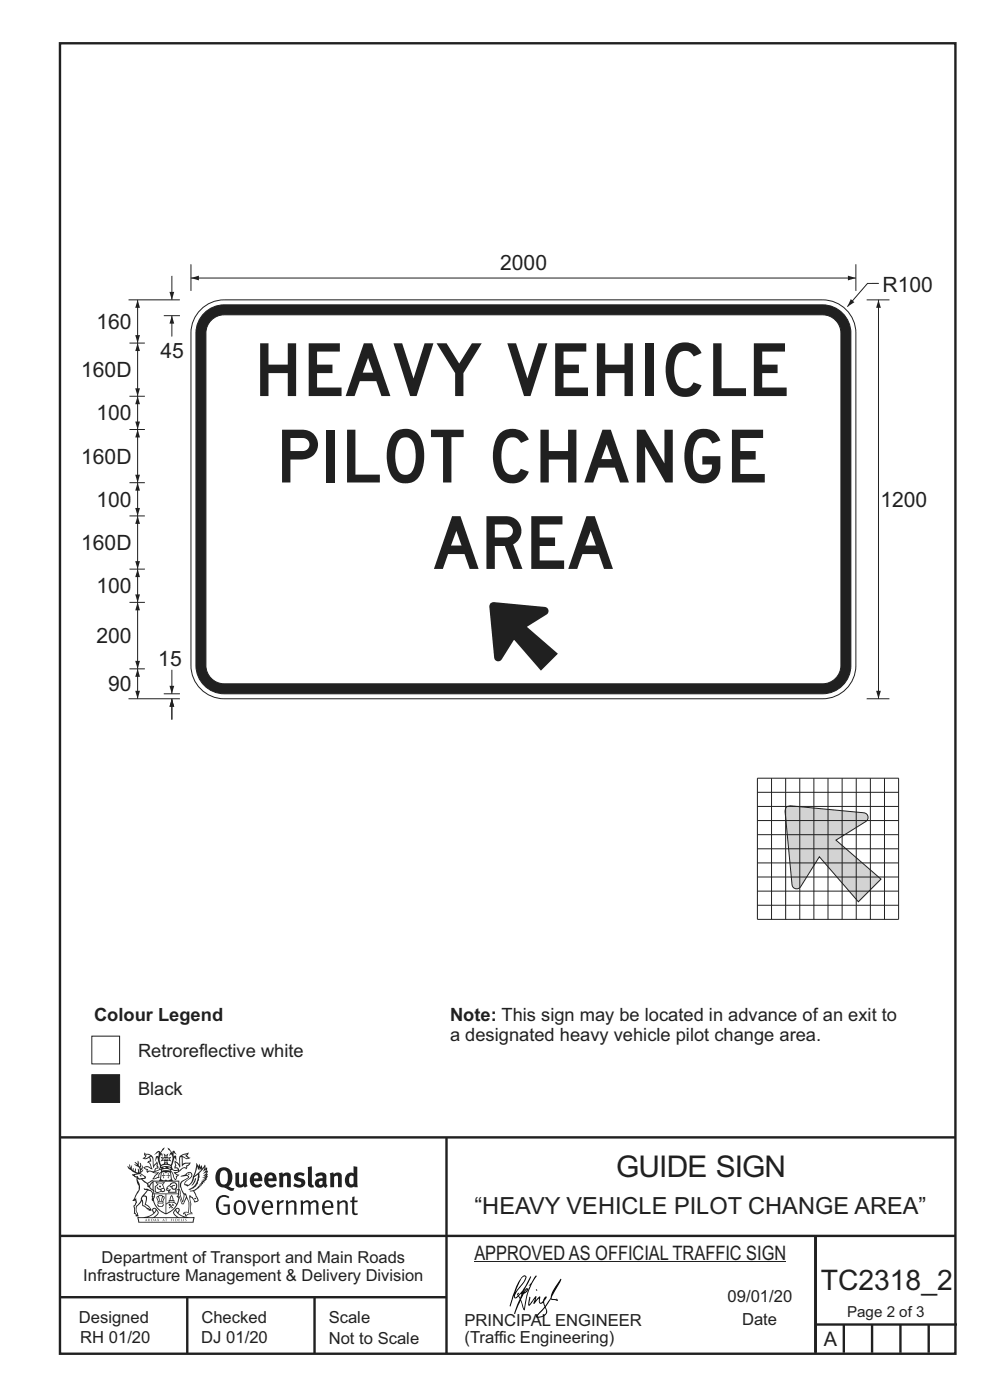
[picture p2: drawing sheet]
<svg xmlns="http://www.w3.org/2000/svg" width="210mm" height="297mm" viewBox="0 0 210 297" stroke-linecap="round" stroke-linejoin="round" font-family="sans-serif">
<g fill="none" stroke="#231f20" stroke-width=".51">
<path d="M12.7 9.2h190v278h-190zM12.7 241.3h190M94.7 241.4v45.8M12.7 275.2h82M12.7 262.2h190.1M39.7 275.2v12M66.7 275.2v12M173 262.1v24.9M173 281h30M179 281v6M185 281v6M191 281v6"/>
<path d="M197 281v6"/>
</g>
<path d="M19.5 228h5.9v5.9h-5.9z" fill-rule="evenodd" fill="#231f20" stroke="#231f20" stroke-width=".21"/>
<path d="M19.5 219.8h5.9v5.9h-5.9z" fill-rule="evenodd" fill="#fff" stroke="#231f20" stroke-width=".21"/>
<g fill="#231f20">
<path d="M47 248.4a2.55 2.55 0 0 0 0 2.7l.3 .2a.81 .81 0 0 0 1-1v-.5a1.04 1.04 0 0 0-1.1-1.5zM46.3 248.1a1.82 1.82 0 0 1 2.1-.2 1.82 1.82 0 0 1 .9 1.8 2.29 2.29 0 0 1-.8 2l.7 .3h.5l-.2 .6a2.87 2.87 0 0 1-2-.7 2.12 2.12 0 0 1-1.7-3.1z" fill-rule="evenodd"/>
<path d="M49.9 248.9l.8-.2v2a.46 .46 0 0 0 .3 .6 .46 .46 0 0 0 .6-.3v-2.1l.7-.2v2.4l.2 .5-.5 .3-.3-.3a1.02 1.02 0 0 1-1.2 .3 1.02 1.02 0 0 1-.6-1.1z" fill-rule="evenodd"/>
<path d="M54 249.5l-.1 .5h.9a.49 .49 0 0 0-.2-.6 .49 .49 0 0 0-.6 .1zM53.4 249.1a1.34 1.34 0 0 1 1.6-.2 1.34 1.34 0 0 1 .6 1.5v.2h-1.7a.77 .77 0 0 0 .5 .8 .77 .77 0 0 0 .9-.4l.3 .5a1.59 1.59 0 0 1-2 .2 1.59 1.59 0 0 1-.5-2.1z" fill-rule="evenodd"/>
<path d="M57 249.5l-.1 .5h1a.49 .49 0 0 0-.2-.6 .49 .49 0 0 0-.7 .1zM56.4 249.1a1.34 1.34 0 0 1 1.6-.2 1.34 1.34 0 0 1 .7 1.5v.2h-1.8a.77 .77 0 0 0 .5 .8 .77 .77 0 0 0 .9-.4l.4 .5a1.59 1.59 0 0 1-2.1 .2 1.59 1.59 0 0 1-.5-2.1z" fill-rule="evenodd"/>
<path d="M59.2 248.9l.7-.2 .1 .4a.95 .95 0 0 1 1-.3 .95 .95 0 0 1 .7 .8v2.3h-.8v-2.3a.46 .46 0 0 0-.8 .1v2.2h-.8z" fill-rule="evenodd"/>
<path d="M62.6 249.1a1.75 1.75 0 0 1 2-.1l-.2 .5-.6-.2a.43 .43 0 0 0-.6 .3l.4 .3a1.04 1.04 0 0 1 1.2 1.1 1.04 1.04 0 0 1-1.4 1l-1.2-.4 .3-.6 1 .4 .4-.4a.88 .88 0 0 0-1-.5l-.4-.2-.1-.4z" fill-rule="evenodd"/>
<path d="M65.3 247.6l.8-.2 .1 3.8 .3 .2 .1 .4a.88 .88 0 0 1-1 0 .88 .88 0 0 1-.3-1z" fill-rule="evenodd"/>
<path d="M67.8 250.6a.43 .43 0 0 0-.1 .7 .43 .43 0 0 0 .7-.1v-.7zM66.8 249.1a1.7 1.7 0 0 1 2.4 .1v1.9l.3 .4-.4 .5-.5-.4a1.03 1.03 0 0 1-1.7-.1 1.03 1.03 0 0 1 .8-1.5h.7v-.4a.8 .8 0 0 0-1.2 .1z" fill-rule="evenodd"/>
<path d="M70 248.9l.7-.2 .1 .4a.95 .95 0 0 1 1-.3 .95 .95 0 0 1 .7 .8v2.3h-.8v-2.3a.46 .46 0 0 0-.8 .1v2.2h-.8z" fill-rule="evenodd"/>
<path d="M74.3 249.5a1.48 1.48 0 0 0 0 1.7h.5l.2-.1v-1.5l-.3-.2zM75 247.4l.8 .1 .1 4.4h-.7l-.1-.2a1.26 1.26 0 0 1-1.4 0 1.26 1.26 0 0 1-.5-1.3 1.29 1.29 0 0 1 .4-1.4 1.29 1.29 0 0 1 1.4-.1z" fill-rule="evenodd"/>
<path d="M46.4 253.9a1.72 1.72 0 0 1 2.3 0l-.3 .3a1.24 1.24 0 0 0-1.4-.2 1.24 1.24 0 0 0-.6 1.4 1.49 1.49 0 0 0 1.2 1.9l.7-.1v-1.3h-.8l-.1-.4h1.3v1.9a1.93 1.93 0 0 1-2.2 0 1.93 1.93 0 0 1-.7-2.2l.2-.8z" fill-rule="evenodd"/>
<path d="M50.4 255.1a1.65 1.65 0 0 0 .2 2.2 .99 .99 0 0 0 1-1.4 .78 .78 0 0 0-.4-.8 .78 .78 0 0 0-.8 0zM50 254.9a1.33 1.33 0 0 1 1.6-.1 1.33 1.33 0 0 1 .5 1.4 1.31 1.31 0 0 1-1.3 1.6 1.31 1.31 0 0 1-1.2-1.6v-.6z" fill-rule="evenodd"/>
<path d="M52.5 254.7l.4-.1 .9 2.6 .8-2.5h.5l-1.1 3h-.5z" fill-rule="evenodd"/>
<path d="M56.3 255.2l-.2 .7h1.3a.7 .7 0 0 0-.3-.8 .7 .7 0 0 0-.8 .1zM55.9 255a1.22 1.22 0 0 1 1.5-.2 1.22 1.22 0 0 1 .5 1.5h-1.8a.93 .93 0 0 0 .5 1 .93 .93 0 0 0 1.1-.2l.2 .3a1.43 1.43 0 0 1-1.8 .1 1.43 1.43 0 0 1-.6-1.7z" fill-rule="evenodd"/>
<path d="M58.7 254.7l.4-.1 .1 .5 .4-.4 .6-.1-.2 .5a.66 .66 0 0 0-.8 .7v1.9h-.4z" fill-rule="evenodd"/>
<path d="M60.6 254.7l.4-.1 .1 .5a.94 .94 0 0 1 1-.5 .94 .94 0 0 1 .8 .8v2.3h-.5l-.1-2.5a.81 .81 0 0 0-1.2 .3v2.2h-.4z" fill-rule="evenodd"/>
<path d="M63.7 254.7l.5-.1 .1 .5 .4-.3a.78 .78 0 0 1 1.1 .3 .9 .9 0 0 1 1-.5 .9 .9 0 0 1 .8 .8v2.3h-.5l-.1-2.5a.67 .67 0 0 0-1.1 .3v2.2h-.5v-2.4l-.4-.3-.7 .4v2.3h-.5z" fill-rule="evenodd"/>
<path d="M69 255.2l-.1 .7h1.3a.7 .7 0 0 0-.3-.8 .7 .7 0 0 0-.9 .1zM68.7 255a1.22 1.22 0 0 1 1.5-.2 1.22 1.22 0 0 1 .5 1.5h-1.8a.93 .93 0 0 0 .4 1 .93 .93 0 0 0 1.2-.2l.1 .3a1.44 1.44 0 0 1-1.7 .1 1.44 1.44 0 0 1-.6-1.7z" fill-rule="evenodd"/>
<path d="M71.4 254.7l.5-.1 .1 .5a.94 .94 0 0 1 1-.5 .94 .94 0 0 1 .8 .8v2.3h-.5l-.1-2.5a.81 .81 0 0 0-1.2 .3v2.2h-.4z" fill-rule="evenodd"/>
<path d="M74.7 253.9l.5-.1v.9h.7l-.1 .3h-.6v2.2l.1 .2h.5l.1 .3a.75 .75 0 0 1-1.2-.6v-2.1h-.4v-.3h.4z" fill-rule="evenodd"/>
<path d="M30.8 244.9l1.1 .3-.9 .5h-.4l.6-.5zM31.8 245.4h.2a2.44 2.44 0 0 1 .4 1.9l.1 .5 .7-1-.1 .6 .3 .3a.57 .57 0 0 0-.6 .7l-1-.1-.5 .2 .2-.5-.8-.3 .7-.1 .9 .5 .1-.1-.6-1.3-.2-.2h.5zM30.7 244.4l-.1 .5 .2 .4-.6 .4a1.04 1.04 0 0 0 1.4-.1l.2 .6-.3 .1-.2 .4a.94 .94 0 0 1 .8 1.1l-.2-.1a1.16 1.16 0 0 0-1.5-.1l.3 .4 .4 .2 .1 .5 .2 .1 .1-.2a.94 .94 0 0 1 1.1 .2l.8 .1-1.2 1.2a1.13 1.13 0 0 0 1.2-.2l.4-.1-.1-.4 .5-.8a.83 .83 0 0 0-.6 1.1l-.3-.1-.7 .4 1.1-1.4-.5 .1-.5-.1 1.3-.5-.1-.1-.9 .4v-.3l.2-.2 .3 .1 .1-.3-.2-.4v-.6l-.1-.4-.7 1v-.7a1.42 1.42 0 0 0-1.6-1.8z" fill-rule="evenodd"/>
<path d="M38.5 245.2l.5-.2 .7-.1-.6 .3 .8 .5h-.3zM38.3 245.5l.2-.1 .1 2a1.69 1.69 0 0 1 1.6-.6l-.8 .5 .1 .5a1.1 1.1 0 0 0-1.5 .6l-.1-.5-.2-.2h-.5l.3-.4-.3-.7a1.42 1.42 0 0 1 .8 1.1l.2-.1zM37.1 246.2l.1 1-.2 .3 .1 .4h.5l.1 .2a.96 .96 0 0 1-1.1-.1l-.1 .1a1.06 1.06 0 0 0 1.3 .2v.1a.72 .72 0 0 1-1 .2l.3 .5 .6 .2-.4 .2-.1 .6-.2-.3-.4-1.1-.4-.4 .4 .9a1.54 1.54 0 0 0 .7 1.2l.2-.3a.58 .58 0 0 1 .4-.8l.2-.1h-.3l-.5-.3 .9-.5a.93 .93 0 0 1 1.2-.5v.2l.2-.2 .1-.5a.99 .99 0 0 0 .7-.8l-1.3 .1-.3 .2-.1-1.4 .9 .4 .9-.3h-.4l-.5-.4 .4-.7-.6 .2a1.46 1.46 0 0 0-1.4 2.1v.4l-.2-.4z" fill-rule="evenodd"/>
<path d="M35.6 248.9l.2 .1-.1 .3 .4 .1h-.4v.6l-.1-.6h-.3l.3-.1z" fill-rule="evenodd"/>
<path d="M34.6 248.9l.2 .1v.3l.3 .1h-.3l-.1 .6v-.6h-.4l.4-.1z" fill-rule="evenodd"/>
<path d="M34.3 248.8a.57 .57 0 0 1 .9 .2 .57 .57 0 0 1 .9-.2l.2 1.4h-.2a.57 .57 0 0 1-.9 0 .69 .69 0 0 1-1.1 0zM34.2 248.1l-.3 2.1-.2 .4h3l-.2-.4-.3-2.1h-.2v.2l-.8-.1-.8 .1v-.2z" fill-rule="evenodd"/>
<path d="M34.2 252.4a.3 .3 0 0 0 .6 0 .3 .3 0 0 0-.6 0zM33.3 250.9l.3 .3-.3 .4a.79 .79 0 0 0 0 1.3l.8-.2-.1-.3a.55 .55 0 0 1-.7-.6l.1-.1 .2 .3 .3 .2 .8-.2-.4-.7 .4-.4-.7 .2zM33 250.7l1.1 .2 .9-.2-.4 .6 .4 1.2a.56 .56 0 0 1-.8 .3l-.2 .1a.73 .73 0 0 1-.9 .1 .73 .73 0 0 1-.3-1v-.4l.6-.4z" fill-rule="evenodd"/>
<path d="M35.6 251.8l.7-.4a.58 .58 0 0 1 1-.1 .58 .58 0 0 1-.4 .9l-.3-.3a.43 .43 0 0 1 .6-.4 .57 .57 0 0 0-.8 .2l-.2-.1-.3 .1 .4 .2a.55 .55 0 0 0 .9 .4v.5h-1.3l.3-.4-.1-.1-.6 .1 .2-.3-.2-.1zM35.4 251.8l-.1 .2a.39 .39 0 0 0 .2 .6h.3l-.2 .4h1.9l-.1-.8a.86 .86 0 0 0-.1-1.3 .86 .86 0 0 0-1.3 .4z" fill-rule="evenodd"/>
<path d="M36 254.8h.8v.2h-.8zM36.4 253.8l.2 .8h-.4zM36.4 253.5l-.3 .5-.1 .6h-.2v.4l-.7 .4 .2 .1a1.48 1.48 0 0 1 2.1 .2l.2-.1-.6-.5v-.5h-.2l-.1-.6z" fill-rule="evenodd"/>
<path d="M35.8 255.4l.4 .1 .1 .3 .3-.2-.2-.2a.38 .38 0 0 1 .5 .5l-.2-.2-.3 .2 .3 .2-.3 .3-.1-.4-.4 .4-.1-.2 .4-.3-.1-.1-.2 .1z" fill-rule="evenodd"/>
<path d="M34.5 254h.2v.2l-.2 .6h-.2zM33.6 255.3h.9v.2a.55 .55 0 0 1-.8 .4v-.2l-.2-.1zM33.4 254h.2l.2 .8h-.2zM33.6 255l.8-.1 .1 .2h-.8zM33.8 253.7h.5l-.2 1.1h-.1zM33.3 253.8l-.1 .3 .3 1.1a.48 .48 0 0 0-.1 .6 .48 .48 0 0 0 .5 .2h.5a.49 .49 0 0 0 .2-.8l.3-1.1-.1-.3a1.42 1.42 0 0 0-1.5 0z" fill-rule="evenodd"/>
<path d="M33.7 251.5l.4 .1 .1 .3h-.3z" fill-rule="evenodd"/>
<path d="M41.3 250.1l.3-.2-.2 .8-.6 .8h-.2l.5-.7z" fill-rule="evenodd"/>
<path d="M39.7 249l.3-.2 .5 .2a.88 .88 0 0 1-.6 1.1 1.22 1.22 0 0 0-.8 1.3l.5 .2a.72 .72 0 0 0 .9-.4l.5-.8 .2-.6 .8-.6v.2a2.85 2.85 0 0 1-2 2.9l.1 .1a2.13 2.13 0 0 0 1.9-1.5v-.3a2.01 2.01 0 0 0 .3-1.7l1.1-1.3-.4 1 .7-.5-.7 1 .8-.4-.8 .8 .7-.2-.9 .6 .8-.1-.8 .4h.7l-.8 .3 .3 .2h-.4l.2 .3h-.4l.2 .3h-.4l.1 .2h-.1a2.16 2.16 0 0 1-2 1.1l.1 .2 .4-.1a.76 .76 0 0 1 .7 .8l.5 1.2-.6 .2a1.45 1.45 0 0 0-1.1-1.3l.2 1.8-.1 1.8 .4 .3a1.07 1.07 0 0 0-1.2 .4v-.3l-.5-.2a.87 .87 0 0 1 1.1-.1v-.7a4.4 4.4 0 0 0-.6-3.1l-.1-.3h-.2a2.16 2.16 0 0 1-.7-2.2l.3-.4 1.2-.7a.55 .55 0 0 0-.4-.8zM37.8 252.4a.76 .76 0 0 1 .3 1.1l.6 1.6 .4-1.7 .2 .1a.61 .61 0 0 1-.1 .9l-.3 .8-.2 .1-.7-1.6-.3 .1a1.18 1.18 0 0 0 .1-1.4zM41.8 247.5l.2 .7 .3-.5v.6l.4-.5a1.9 1.9 0 0 1-1.2 1.4l-.3 .3zM38.2 249.6l1.4-.2 .2 .2v.3l-.5 .2a1.26 1.26 0 0 0-.9 1.9l.2 .7a1.84 1.84 0 0 1 .1 2.1l-.4-1.4a.96 .96 0 0 0-.4-1.2l-.4 .2a.78 .78 0 0 1 0 1.3l.1 .3h.4l.4 1.1a.38 .38 0 0 0 .2 .4 .38 .38 0 0 0 .4-.1l.6-1.2a2.94 2.94 0 0 1 .4 2.5l-.1 .4h-.8l-.3 .4v.2l.4-.1 .1 .4 .2 .1a1.02 1.02 0 0 1 1.3-.5v-.4l-.3-.1 .1-1.8-.3-1.3h.1a1.14 1.14 0 0 1 .8 1 .63 .63 0 0 0 .8-.2 .63 .63 0 0 0-.2-.9l-.6-1.2 .9-.6 .2-.4h.3l-.1-.2h.4l-.1-.3h.3l-.1-.3 .5-.1-.2-.2 .6-.4v-.2h-.2l.4-.5h-.3l.3-.5-.4 .1 .4-.5v-.3l-.3 .2 .2-.7-.1-.2-.4 .3v-.8l-.6 .8-.2-.8-.2 .5-.3-.7-.1 .6-.5-.8-.1 1.4-.6 1.8a1.81 1.81 0 0 1-1 1.5l-.6-.2a1.75 1.75 0 0 1 1.1-1.2 .75 .75 0 0 0 .1-1.3 .75 .75 0 0 0-1.2 .4z" fill-rule="evenodd"/>
<path d="M41.2 254.1h.3l.2 .2-.4 .1z" fill-rule="evenodd"/>
<path d="M29.4 258.4h11.6l-.1 .8h-11.4zM31.3 258.2l.5-.1a2.48 2.48 0 0 0 1.4-1.3l.3 .5-.5 .6-.5 .3zM32.5 256.6l.3-.2 .2 .1-.3 .7zM37.2 256.8a2.65 2.65 0 0 0 1.8 1.4h-1.1l-.5-.3-.5-.6zM37.4 256.5l.2-.1 .3 .2-.3 .6zM29.2 258.2l.1 1.2h11.8l.2-1.1-.2-.1a4.1 4.1 0 0 1-3.3-.9l.3-.4-.1-.6a1.06 1.06 0 0 0-1.3 1l.2 .4 .6 .5h-4.7l.3-.1a.84 .84 0 0 0 .6-.8 .84 .84 0 0 0-.5-.8l-.3-.2h-.5l-.1 .6 .3 .4a4.2 4.2 0 0 1-3.4 .9z" fill-rule="evenodd"/>
<path d="M31 258.7l.1 .2h-.2zM31 258.5l-.3 .6 .4-.2 .2 .2z" fill-rule="evenodd"/>
<path d="M31.3 258.6h.3v.4a.25 .25 0 0 0 .2-.1 .25 .25 0 0 0-.1-.3h.1a.29 .29 0 0 1 0 .4 .29 .29 0 0 1-.4 0 .29 .29 0 0 1 0-.4z" fill-rule="evenodd"/>
<path d="M32.2 258.6a.22 .22 0 0 1 .3 .2 .22 .22 0 0 1-.3 .2zM32 258.6l.1 .4a.33 .33 0 0 0 .4 0 .33 .33 0 0 0 0-.4 .33 .33 0 0 0-.5 0z" fill-rule="evenodd"/>
<path d="M32.9 258.7l.1 .2h-.2zM32.9 258.5l-.2 .6 .3-.2 .2 .2z" fill-rule="evenodd"/>
<path d="M33.3 258.6h.2l.1 .1 .2-.1-.2 .2 .2 .3-.3-.3-.1 .3h-.1l.2-.3z" fill-rule="evenodd"/>
<path d="M34.7 258.7l.1 .2h-.2zM34.7 258.5l-.3 .6 .4-.2 .2 .2z" fill-rule="evenodd"/>
<path d="M35 258.5h.5l-.2 .1v.5h-.2l.1-.5z" fill-rule="evenodd"/>
<path d="M36.2 258.6l.3-.1-.1 .1v.2h.1h-.1v.3h-.2z" fill-rule="evenodd"/>
<path d="M36.7 258.6h.2v.5h-.2z" fill-rule="evenodd"/>
<path d="M37.3 258.6a.22 .22 0 0 1 .3 .2 .22 .22 0 0 1-.3 .2zM37.1 258.6v.4a.33 .33 0 0 0 .5 0 .33 .33 0 0 0 0-.4 .33 .33 0 0 0-.5 0z" fill-rule="evenodd"/>
<path d="M37.8 258.6l.4-.1-.2 .1v.2h.1h-.1v.2l.2 .1h-.4z" fill-rule="evenodd"/>
<path d="M38.4 258.6h.2l-.1 .4 .2 .1h-.3z" fill-rule="evenodd"/>
<path d="M38.9 258.6h.2v.5h-.2z" fill-rule="evenodd"/>
<path d="M39.3 258.6h.2h-.1l.2 .3-.2 .2-.1-.1v-.1l.2 .1z" fill-rule="evenodd"/>
<path d="M34.2 247.4a1.51 1.51 0 0 1 2 .2 2.67 2.67 0 0 0-2.1 0zM35.7 247.6l.4 .1 .1 .3-.4-.1zM34.6 247.6h.5l.1 .2h-.4zM34 247.8l.3 .2h-.3zM34.9 246.9l.3-.2 .3 .2zM34.9 245.6l.2 .1v.3h-.2zM35 245.1l.2 .2 .2-.2-.1 .3h-.2zM35.1 246.3h.2l.1 .4-.2-.2-.2 .2zM35.3 245.7l.2-.1v.4h-.2zM34.4 245.7h.3l.1 .3-.4 .1 .2-.2zM35.7 245.7h.3l-.2 .2 .2 .2-.4-.1zM32.7 244.9l1-.5-.1 1-.2-.2-.3 .2-.3 1.1 .5-1 .3 .9a1.84 1.84 0 0 1 .2 1.7l.4 .1a2.48 2.48 0 0 1 2.2 0l.2-.2-.2-.7 .7-1.8 .4 .7-.2-1-.2-.1-.2 .3v-.9l.6 .4-.6-.8-.3 .1-.1 .4-.5-.9-.5-.3 .2 .5 .6 .5-.5 .8 .4-.4a2.06 2.06 0 0 1 0 2.3l-.5-.2-.2-.6 .1-.1 .8 .2-.4-.5 .4-.5-.7 .2-.2-.2 .2-.7-.5 .4-.5-.4 .2 .7-.2 .2-.7-.2 .4 .5-.4 .5 .8-.2 .1 .1-.2 .6-.5 .2a2.02 2.02 0 0 1 0-2.2l.3 .5-.1-.7-.3-.1 .8-1.2-.4 .3-.5 .8-.2-.3a.8 .8 0 0 0-.8 .5z" fill-rule="evenodd"/>
<path d="M29.2 250.1l.3 .1a.61 .61 0 0 1 .8 .4l.3 .2a.8 .8 0 0 1 .6 1l.4 .1 .5 .5a1 1 0 0 1 .5 1.1l-.1 .7v-.5h-.1a.96 .96 0 0 0-.8-1.3l-.2-.2h-.7l-.1-.1-.1 .1 .1 .3h.6l-1.2 1.3-.2 1-.4 .6a1.33 1.33 0 0 0-.5 1.8l.2 .5a1.26 1.26 0 0 1-.5-1.5l-.1-.3a1.56 1.56 0 0 0 .4-1.7l-.3 .2 .2-.5a3.2 3.2 0 0 0 .7-3zM30.4 253.9h.4a2.06 2.06 0 0 1-.1 1.6l.7 .5 .4 .4-.6-.1-.8-.6-.1-.9a.51 .51 0 0 1 .1-.9zM28.6 249.3a1.52 1.52 0 0 1 2.1 .5l-1.1 .2-.2-.1-.1-.4h-.5zM27.5 247v.8l-.3-.4h-.1a3.1 3.1 0 0 0 1.9 1.6l-1 .1 .5 .6 .5 .1 .1 1.1a1.84 1.84 0 0 1-.3 2.5l-.4 .9-.3 .4 .2 .1 .4-.1 .1 .4-.2 .5-.3 .2 .1 1.7h.2l.3 .5 .1 .1 .4-.1-.1-.5a1.3 1.3 0 0 1-.1-1.7l.9-1 .1 1.1 .6 .2 .5 .5 .1-.1 .2 .3h.5a1.85 1.85 0 0 0-1.2-1.4l.1-.3a1.39 1.39 0 0 0 0-1.4l-.5-.1 .5-.5a.66 .66 0 0 1 .9-.4 .66 .66 0 0 1 .3 .9l-.1 .4 .2-.1v.2l-.1 .3 .2 .5 .1-.3a2.24 2.24 0 0 0 .1-2.2 .73 .73 0 0 1-.7-.7 .73 .73 0 0 1 .6-.7v-.2a.94 .94 0 0 0-.9 .8 .48 .48 0 0 1-.1-.6 .48 .48 0 0 1 .5-.2l.5-.3a.51 .51 0 0 0-.8 .2l-.5 .2-1-.8h.6l.2-.5-1.2-.7 .5-.5v-.3l-.5 .4 .1-.2a.69 .69 0 0 0 .2-1v.4l-.2 .3v-1.1l-.3-.2 .1 .6-.1 .2-.4-1.3v.7l-.6-.4 .5 .7-.6-.2 .3 .3a1 1 0 0 1 .7 1.4l-.2-.8v.9l-.5-.2v-.8l-.2 .7-.2-.1-.1-.6-.2 .4-.2-.2 .1-.7-.2 .5z" fill-rule="evenodd"/>
<path d="M29.6 249.4l.2-.1 .3 .2z" fill-rule="evenodd"/>
<path d="M32.4 250.5h5.6v2l-.2-.1v-1.7h-5.2v2.5h5.2v-.8l.1 .2-.1 1.1v-.3h-2.5v4a4.1 4.1 0 0 0 2.6-3.6l.1-.1a4 4 0 0 1-2.8 3.9 4.2 4.2 0 0 1-2.8-4.7l.1 1.2 .1-.1a3.8 3.8 0 0 0 2.5 3.4v-4h-2.5l-.2-.9z" fill-rule="evenodd"/>
<circle cx="40" cy="249.1" r=".17"/>
</g>
<path d="M166.8 171.2l.9-.3 15.5 1.5a1 1 0 0 1 .9 .8 1 1 0 0 1-.4 1.1l-6.4 3.9 9.6 8.3-4.8 4.8-8.3-9.5-4 6.3a1 1 0 0 1-1.1 .4 1 1 0 0 1-.7-.9l-1.5-15.5z" fill-rule="evenodd" fill="#d1d3d4" stroke="#231f20" stroke-width=".21"/>
<g fill="none" stroke="#231f20" stroke-width=".21">
<path d="M160.7 165.1h29.9v29.9h-29.9zM160.7 177.1h29.9M160.7 174.1h29.9M160.7 171.1h29.9M160.7 168.1h29.9M163.7 165.1v29.9M166.7 165.1v29.9M169.6 165.1v29.9M172.6 165.1v29.9M175.6 165.1v29.9M178.6 165.1v29.9M181.6 165.1v29.9"/>
<path d="M184.6 165.1v29.9M187.6 165.1v29.9M160.7 192h29.9M160.7 189h29.9M160.7 186.1h29.9M160.7 183.1h29.9M160.7 180.1h29.9"/>
</g>
<path d="M42.9 65.3a7 7 0 0 1 4.7-1.7h126.9a7.1 7.1 0 0 1 7 7.1v70.5a7.1 7.1 0 0 1-7 7h-126.9a7.1 7.1 0 0 1-7.1-7v-70.5a7 7 0 0 1 2.4-5.4z" fill-rule="evenodd" fill="#fff" stroke="#231f20" stroke-width=".21"/>
<path d="M43.3 66.4a6 6 0 0 1 4.3-1.7h126.9a6 6 0 0 1 6 6v70.5a6 6 0 0 1-6 6h-126.9a6 6 0 0 1-6-6v-70.5a6 6 0 0 1 1.7-4.3z" fill-rule="evenodd" fill="#231f20" stroke="#231f20" stroke-width=".21"/>
<path d="M44.8 67.9a3.9 3.9 0 0 1 2.8-1.1h126.9a3.9 3.9 0 0 1 3.9 3.9v70.5a3.9 3.9 0 0 1-3.9 3.9h-126.9a3.9 3.9 0 0 1-3.9-3.9v-70.5a3.9 3.9 0 0 1 1.1-2.8z" fill-rule="evenodd" fill="#fff" stroke="#231f20" stroke-width=".21"/>
<path d="M40.5 56.1v5.6M40.5 59h141" fill="none" stroke="#231f20" stroke-width=".21"/>
<g fill="#231f20">
<path d="M40.5 59l1.7-.5v1z"/>
<path d="M179.9 58.5l1.6 .5-1.6 .5z"/>
</g>
<path d="M186.4 60.1h-2.4l-4.3 5" fill="none" stroke="#231f20" stroke-width=".21"/>
<path d="M180.5 63.5l.7 .6-1.5 1z" fill="#231f20"/>
<path d="M183.8 63.6h4.9M186.3 63.6v84.6M183.8 148.2h4.9" fill="none" stroke="#231f20" stroke-width=".21"/>
<g fill="#231f20">
<path d="M185.8 146.5h1l-.5 1.7z"/>
<path d="M186.3 63.6l.5 1.7h-1z"/>
</g>
<path d="M181.5 56.1v5.6M27.3 148.2h10.9M27.5 141.9h3.2M29.2 141.9v6.3" fill="none" stroke="#231f20" stroke-width=".21"/>
<g fill="#231f20">
<path d="M28.7 146.5h1l-.5 1.7z"/>
<path d="M29.2 141.9l.5 1.7h-1z"/>
</g>
<path d="M27.3 63.6h10.9M27.5 72.8h3.2M29.2 63.6v9.2M27.5 91.1h3.2M27.5 84.1h3.2M27.5 109.5h3.2M27.5 102.4h3.2M27.5 127.8h3.2M27.5 120.7h3.2" fill="none" stroke="#231f20" stroke-width=".21"/>
<g fill="#231f20">
<path d="M28.7 71.1h1l-.5 1.7z"/>
<path d="M29.2 63.6l.5 1.7h-1z"/>
</g>
<path d="M29.2 91.1v11.3" fill="none" stroke="#231f20" stroke-width=".21"/>
<g fill="#231f20">
<path d="M29.2 91.1l.5 1.7h-1z"/>
<path d="M28.7 100.7h1l-.5 1.7z"/>
</g>
<path d="M29.2 72.8v11.3" fill="none" stroke="#231f20" stroke-width=".21"/>
<g fill="#231f20">
<path d="M29.2 72.8l.5 1.7h-1z"/>
<path d="M28.7 82.4h1l-.5 1.7z"/>
</g>
<path d="M29.2 102.4v7.1" fill="none" stroke="#231f20" stroke-width=".21"/>
<g fill="#231f20">
<path d="M28.7 107.8h1l-.5 1.7z"/>
<path d="M29.2 102.4l.5 1.7h-1z"/>
</g>
<path d="M29.2 84.1v7" fill="none" stroke="#231f20" stroke-width=".21"/>
<g fill="#231f20">
<path d="M28.7 89.4h1l-.5 1.7z"/>
<path d="M29.2 84.1l.5 1.7h-1z"/>
</g>
<path d="M29.2 109.5v11.2" fill="none" stroke="#231f20" stroke-width=".21"/>
<g fill="#231f20">
<path d="M29.2 109.5l.5 1.6h-1z"/>
<path d="M28.7 119h1l-.5 1.7z"/>
</g>
<path d="M29.2 120.7v7.1" fill="none" stroke="#231f20" stroke-width=".21"/>
<g fill="#231f20">
<path d="M28.7 126.1h1l-.5 1.7z"/>
<path d="M29.2 120.7l.5 1.7h-1z"/>
</g>
<path d="M29.2 127.8v14.1" fill="none" stroke="#231f20" stroke-width=".21"/>
<g fill="#231f20">
<path d="M29.2 127.8l.5 1.7h-1z"/>
<path d="M28.7 140.2h1l-.5 1.7z"/>
</g>
<path d="M34.7 147.2h3.5M36.5 142.1v5.1" fill="none" stroke="#231f20" stroke-width=".21"/>
<path d="M36 145.5h1l-.5 1.7z" fill="#231f20"/>
<path d="M36.5 148.2v4.5" fill="none" stroke="#231f20" stroke-width=".21"/>
<path d="M36.5 148.2l.5 1.7h-1z" fill="#231f20"/>
<path d="M36.5 58.5v5.1M34.7 67h3.5" fill="none" stroke="#231f20" stroke-width=".21"/>
<path d="M36 61.9h1l-.5 1.7z" fill="#231f20"/>
<path d="M36.5 67v4.4" fill="none" stroke="#231f20" stroke-width=".21"/>
<path d="M36.5 67l.5 1.7h-1z" fill="#231f20"/>
<path d="M104.2 128.1l.6-.2 10.7 1a.69 .69 0 0 1 .7 .6 .69 .69 0 0 1-.3 .7l-4.4 2.8 6.6 5.7-3.3 3.3-5.8-6.6-2.7 4.4a.69 .69 0 0 1-.8 .3 .69 .69 0 0 1-.5-.6l-1-10.8z" fill-rule="evenodd" fill="#231f20" stroke="#231f20" stroke-width=".36"/>
<path d="M36.5 148.2v4.5" fill="none" stroke="#231f20" stroke-width=".21"/>
<path d="M36.5 148.2l.5 1.7h-1z" fill="#231f20"/>
<path d="M100.6 267.7h66.2" fill="none" stroke="#231f20" stroke-width=".21"/>
<g fill="#000001">
<path d="M111.6 273.7l.2-.2-.5 .7zM110.4 274.5l.3 .1-.3 .7-.3-.4zM110.9 270.9l.5-.1a9.3 9.3 0 0 1-2 3.2l-.1 .2 1-2.5zM110.6 271a14.7 14.7 0 0 0-2.2 4.9l-.3 1.2 .1 .1 .8-2.4a.42 .42 0 0 0 .2 .7 .42 .42 0 0 0 .6-.3l.2-.2 .2 .6-1.1 3.1h.2l1.1-2.8 .6 1.9 .2 .2 .2-.5a13.5 13.5 0 0 1 2-6.2l.5-.5-.2-.2-1.6 2.1 .4-.1a14.9 14.9 0 0 0-1.3 5.1l-.4-1.2a1.39 1.39 0 0 1 .2-1.8l.1-.2a.92 .92 0 0 0 .8-1.2 .75 .75 0 0 0-.7 .7l-.2 .2 1.6-3.4h-.1l-.4 .7a10.5 10.5 0 0 1-2.2 3.2l.2-.4a.32 .32 0 0 0-.4 .2 .32 .32 0 0 0 .1 .4l-.5 .4a3.2 3.2 0 0 1 1.1-2.3l.5-.6a2.49 2.49 0 0 0 .7-1.6l-.3-.2z" fill-rule="evenodd"/>
<path d="M115.6 277.5a1.15 1.15 0 0 1 .1 1.3 1.15 1.15 0 0 1-1.2 .5h-.5zM112.3 275.1l-.3 1.7 .3 .2 1.2-1.5-.3 1.1 1.1-1.2a.94 .94 0 0 0 .4 1.2l.5-.3 .3 .9-1.2 1.3a.98 .98 0 0 0-.5 1 1.9 1.9 0 0 0 2.3-1.3l-.1-.3a1.02 1.02 0 0 1 .3-1.4l.5-.9 1.5 .3-.2-.5v.3l-1.1-.2v-.2l2-3.6 .1-.3-.1-.1-1.8 2.7a6.6 6.6 0 0 1-1.5 3l-.2-.2a1.01 1.01 0 0 1 .4-1.4l.1-.2-.3-.2-.3 .5-.2 .5-.5 .4-.2-.4 .1-.9-.2-.1-.8 .9 .2-.9h-.1l-1.4 1.7 .2-1.4v-.1z" fill-rule="evenodd"/>
<path d="M113.7 273.5l.3 .3h-.3z" fill-rule="evenodd"/>
</g>
<g font-size="15.5" fill="#231f20">
<text x="53.8" y="84">HEAVY VEHICLE</text>
<text x="58.5" y="102.4">PILOT CHANGE</text>
<text x="91.7" y="120.7">AREA</text>
</g>
<text font-size="6.3" fill="#231f20" x="130.7" y="249.6">GUIDE SIGN</text>
<text font-size="6" fill="#231f20" x="174.1" y="273.7">TC2318_2</text>
<text font-size="5" fill="#231f20" x="100.6" y="257.5">“HEAVY VEHICLE PILOT CHANGE AREA”</text>
<g font-size="4.5" fill="#231f20">
<text x="106.1" y="57.3">2000</text>
<text x="187.2" y="61.9">R100</text>
<text x="20.4" y="69.8">160</text>
<text x="34" y="76">45</text>
<text x="17.2" y="80">160D</text>
<text x="20.4" y="89.2">100</text>
<text x="17.2" y="98.3">160D</text>
<text x="20.4" y="107.5">100</text>
<text x="186.8" y="107.5">1200</text>
<text x="17.2" y="116.7">160D</text>
<text x="20.4" y="125.8">100</text>
<text x="20.4" y="136.4">200</text>
<text x="33.6" y="141.4">15</text>
<text x="22.9" y="146.6">90</text>
</g>
<g font-size="4.2" fill="#231f20">
<text x="100.6" y="267.2">APPROVED AS OFFICIAL TRAFFIC SIGN</text>
<text x="174.7" y="285.6">A</text>
</g>
<g font-size="3.9" fill="#231f20">
<text x="20" y="216.5">Colour Legend</text>
<text x="95.5" y="220.9">a designated heavy vehicle pilot change area.</text>
<text x="95.5" y="216.5">Note: This sign may be located in advance of an exit to</text>
<text x="29.3" y="224.1">Retroreflective white</text>
<text x="29.3" y="232.3">Black</text>
</g>
<g font-size="3.5" fill="#231f20">
<text x="21.6" y="267.9">Department of Transport and Main Roads</text>
<text x="17.7" y="271.8">Infrastructure Management &amp; Delivery Division</text>
<text x="16.7" y="280.6">Designed</text>
<text x="42.7" y="280.6">Checked</text>
<text x="69.7" y="280.6">Scale</text>
<text x="98.5" y="281.3">PRINCIPAL ENGINEER</text>
<text x="154.3" y="276.2">09/01/20</text>
<text x="157.4" y="281.2">Date</text>
<text x="17" y="284.8">RH 01/20</text>
<text x="42.7" y="284.8">DJ 01/20</text>
<text x="69.7" y="285.2">Not to Scale</text>
<text x="98.5" y="284.8">(Traffic Engineering)</text>
</g>
<text font-size="3.2" fill="#231f20" x="179.7" y="279.4">Page 2 of 3</text>
</svg>
